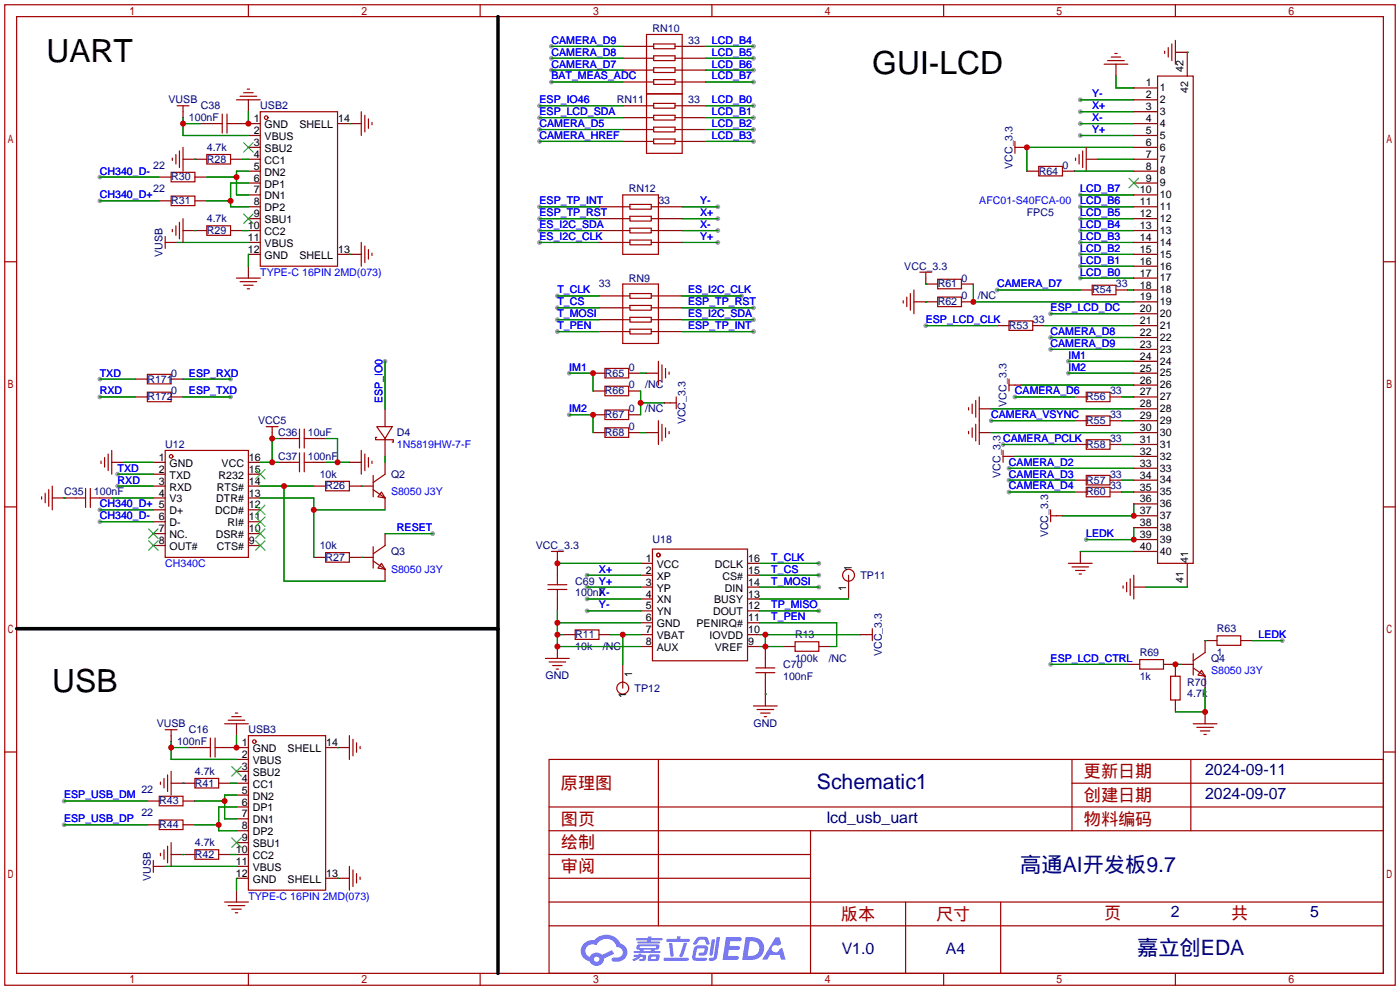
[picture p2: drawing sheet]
<svg xmlns="http://www.w3.org/2000/svg" width="299mm" height="212mm" viewBox="0 0 299 212" stroke-linecap="round" stroke-linejoin="round" font-family="sans-serif">
<g fill="#999">
<circle cx="25.1" cy="101.3" r=".51"/>
<circle cx="25.1" cy="103.9" r=".51"/>
<circle cx="21.3" cy="109" r=".51"/>
<circle cx="21.3" cy="111.5" r=".51"/>
<circle cx="92.5" cy="114" r=".51"/>
<circle cx="21.3" cy="37.8" r=".51"/>
<circle cx="21.3" cy="42.9" r=".51"/>
<circle cx="13.7" cy="171.2" r=".51"/>
<circle cx="13.7" cy="176.3" r=".51"/>
<circle cx="125.5" cy="122.9" r=".51"/>
<circle cx="125.5" cy="125.5" r=".51"/>
<circle cx="125.5" cy="128" r=".51"/>
<circle cx="125.5" cy="130.6" r=".51"/>
<circle cx="175" cy="120.4" r=".51"/>
<circle cx="175" cy="122.9" r=".51"/>
<circle cx="175" cy="125.5" r=".51"/>
<circle cx="158.5" cy="63.2" r=".51"/>
<circle cx="119.1" cy="70.9" r=".51"/>
<circle cx="119.1" cy="68.3" r=".51"/>
<circle cx="119.1" cy="65.8" r=".51"/>
<circle cx="119.1" cy="63.2" r=".51"/>
<circle cx="230.9" cy="21.3" r=".51"/>
<circle cx="230.9" cy="23.9" r=".51"/>
<circle cx="230.9" cy="26.4" r=".51"/>
<circle cx="230.9" cy="29" r=".51"/>
<circle cx="230.9" cy="41.7" r=".51"/>
<circle cx="230.9" cy="44.2" r=".51"/>
<circle cx="230.9" cy="46.7" r=".51"/>
<circle cx="230.9" cy="49.3" r=".51"/>
<circle cx="230.9" cy="51.8" r=".51"/>
<circle cx="230.9" cy="54.4" r=".51"/>
<circle cx="230.9" cy="56.9" r=".51"/>
<circle cx="230.9" cy="59.4" r=".51"/>
<circle cx="224.5" cy="67.1" r=".51"/>
<circle cx="224.5" cy="72.1" r=".51"/>
<circle cx="224.5" cy="74.7" r=".51"/>
<circle cx="228.3" cy="77.2" r=".51"/>
<circle cx="228.3" cy="79.8" r=".51"/>
<circle cx="213.1" cy="62" r=".51"/>
<circle cx="197.9" cy="69.6" r=".51"/>
<circle cx="216.9" cy="84.8" r=".51"/>
<circle cx="211.8" cy="89.9" r=".51"/>
<circle cx="214.4" cy="95" r=".51"/>
<circle cx="215.6" cy="100.1" r=".51"/>
<circle cx="215.6" cy="102.6" r=".51"/>
<circle cx="215.6" cy="105.2" r=".51"/>
<circle cx="121.7" cy="79.8" r=".51"/>
<circle cx="121.7" cy="88.6" r=".51"/>
<circle cx="232.2" cy="115.3" r=".51"/>
<circle cx="161" cy="9.9" r=".51"/>
<circle cx="161" cy="12.4" r=".51"/>
<circle cx="161" cy="15" r=".51"/>
<circle cx="161" cy="17.5" r=".51"/>
<circle cx="161" cy="22.6" r=".51"/>
<circle cx="161" cy="25.1" r=".51"/>
<circle cx="161" cy="27.7" r=".51"/>
<circle cx="161" cy="30.2" r=".51"/>
<circle cx="117.9" cy="9.9" r=".51"/>
<circle cx="117.9" cy="12.4" r=".51"/>
<circle cx="117.9" cy="15" r=".51"/>
<circle cx="117.9" cy="17.5" r=".51"/>
<circle cx="115.3" cy="22.6" r=".51"/>
<circle cx="115.3" cy="25.1" r=".51"/>
<circle cx="115.3" cy="27.7" r=".51"/>
<circle cx="115.3" cy="30.2" r=".51"/>
<circle cx="115.3" cy="44.2" r=".51"/>
<circle cx="153.4" cy="44.2" r=".51"/>
<circle cx="115.3" cy="46.7" r=".51"/>
<circle cx="115.3" cy="49.3" r=".51"/>
<circle cx="115.3" cy="51.8" r=".51"/>
<circle cx="153.4" cy="46.7" r=".51"/>
<circle cx="153.4" cy="49.3" r=".51"/>
<circle cx="153.4" cy="51.8" r=".51"/>
<circle cx="175" cy="130.6" r=".51"/>
<circle cx="161" cy="65.8" r=".51"/>
<circle cx="161" cy="68.3" r=".51"/>
<circle cx="161" cy="70.9" r=".51"/>
<circle cx="274.1" cy="136.9" r=".51"/>
<circle cx="224.5" cy="142" r=".51"/>
<circle cx="21.3" cy="81" r=".51"/>
<circle cx="49.3" cy="81" r=".51"/>
<circle cx="21.3" cy="84.8" r=".51"/>
<circle cx="49.3" cy="84.8" r=".51"/>
<circle cx="82.3" cy="77.2" r=".51"/>
</g>
<g fill="none" stroke="#a10000" stroke-width=".25">
<path d="M1 1h297.2v209.6h-297.2zM3.6 3.6h292.1v204.4h-292.1zM53.1 1v2.6M102.6 1v2.6M152.1 1v2.6M201.7 1v2.6M251.2 1v2.6M1 55.9h2.6M295.7 55.9h2.5M1 108.3h2.6M295.7 108.3h2.5M1 160.7h2.6"/>
<path d="M117.3 162.3h178.4v45.7h-178.4zM117.3 177.5h178.4M117.3 172.5h178.4M140.7 162.3v35.6M173.2 177.5v30.5M229.1 162.3v15.2M229.1 167.4h66.6M254.5 162.3v15.2M295.7 160.7h2.5M117.3 182.6h55.9M117.3 197.9h178.4M117.3 192.8h178.4"/>
<path d="M117.3 187.7h55.9M193.5 192.8v15.2M213.9 192.8v15.2M53.1 208v2.6M102.6 208v2.6M152.1 208v2.6M201.7 208v2.6M251.2 208v2.6"/>
</g>
<g fill="#5487ff">
<path d="M155.2 200.3h2.6a.48 .48 0 0 1 .7 .4 .48 .48 0 0 1-.6 .4h-1.8l-.2 1.1h1.9a.43 .43 0 0 1 .4 .4 .43 .43 0 0 1-.5 .4h-1.9l-.2 1.3h1.7a.45 .45 0 0 1 .5 .2 .45 .45 0 0 1-.1 .6h-3.3z"/>
<path d="M165.7 200.3h.9l.4 1.5-.8 .3a.84 .84 0 0 0-1.2 .3 .84 .84 0 0 0 .4 1.1 .84 .84 0 0 0 1.1-.4l.1-.2 .6-.3 .7 2.5h-1l-.2-1h-2.1l-.6 1h-1.1z"/>
<path d="M152.1 200.8h.7l-.5 3.1a.36 .36 0 0 1-.3 .3 .36 .36 0 0 1-.4-.3z"/>
<path d="M153.2 200.2h.7l-.6 4.3a1.13 1.13 0 0 1-1.8 .6l.2-.4h.7l.2-.2z"/>
<path d="M148.9 200.6l.6-.4h1a.77 .77 0 0 1 .9 .5l.3 1-.2 .2h-.5l-.3-.9-.2-.2-1 .1-.7 1-.6-.1-.1-.2z"/>
<path d="M148.4 202.4l.6-.3h1.7a.81 .81 0 0 1 .7 .5 .81 .81 0 0 1-.2 .8 .81 .81 0 0 1-.9 .8h-.7a.32 .32 0 0 1-.3-.3 .32 .32 0 0 1 .4-.3h.7l.2-.9-1.6 .1-.4 1.8 2.2 .1a.32 .32 0 0 1 .3 .4 .32 .32 0 0 1-.4 .2h-2.2l-.5-.3-.1-.5z"/>
<path d="M141.9 204.7h5a.33 .33 0 0 1 .3 .3 .33 .33 0 0 1-.3 .3h-4.9l-.2-.1z"/>
<path d="M146.1 201.5h.8l-.7 2a.98 .98 0 0 1-.7 1.1l-.3-.3z"/>
<path d="M143 201.6h.7l.3 2.5a.34 .34 0 0 1-.3 .4 .34 .34 0 0 1-.4-.3z"/>
<path d="M142.5 200.7h2.1l.3-.6h.6l-.1 .6h1.7a.32 .32 0 0 1 .4 .3 .32 .32 0 0 1-.4 .3h-4.5l-.2-.2z"/>
<path d="M135.5 204.1h.9l.1-.3h.6v.3h.8a.82 .82 0 0 1-.5 1.3h-.8v-.4l.7-.1 .1-.3a.68 .68 0 0 0-1 .4l-1.1 .4-.1-.4 .9-.5h-.7z"/>
<path d="M136 200.5h2.4l.1-.3h.7v.3h2.2l.2 .3-.2 .2h-2.3v.2h1.8l.2 .3-.2 .1h-4.5l-.1-.4h2l.1-.2h-2.3l-.1-.2z"/>
<path d="M159.4 200.3l-.8 4.9h1.7a2.5 2.5 0 0 0 3-2.5 2.5 2.5 0 0 0-3.1-2.4zM160.3 201.1a1.61 1.61 0 0 1 2 1.5 1.61 1.61 0 0 1-1.8 1.7h-.7z"/>
<path d="M136.2 202a.55 .55 0 0 0-.2 .8 .55 .55 0 0 0 .7 .2l.1 .3h-1.3v.3l5.4 .1 .3-.2-.2-.2h-1.2l.2-.3a.7 .7 0 0 0 .8-.3 .7 .7 0 0 0 0-.8l-4.2-.1zM136.8 202.3l3.3-.1 .1 .1-.2 .3h-3.2zM137.5 203h1.7l-.2 .3h-1.4z"/>
<path d="M138.6 204.2a1.05 1.05 0 0 0 0 1.2 2.91 2.91 0 0 0 2.2-.2 .98 .98 0 0 0 0-1.2h-1.6zM139.2 204.5l.9-.1 .1 .4-.2 .2-.8-.1z"/>
<path d="M124.9 201.6a2.23 2.23 0 0 0-.7 2.3 2.23 2.23 0 0 0 1.8 1.6 1.58 1.58 0 0 0 1.8 .9 1.58 1.58 0 0 0 1.3-1.5l2.2-1.1-.5-.7-2.1 1a1.65 1.65 0 0 0-2.7 .4 1.45 1.45 0 0 1-.8-1.9 1.45 1.45 0 0 1 2-.7l.3 .1a2.3 2.3 0 0 1 2.3-1.3 2.3 2.3 0 0 1 2 1.7 1.12 1.12 0 0 1 1.3 1 1.12 1.12 0 0 1-1.1 1.2h-.7a.45 .45 0 0 0-.6 .4 .45 .45 0 0 0 .5 .5 2.21 2.21 0 0 0 2.2-.5 2.21 2.21 0 0 0 .5-2.3 2.13 2.13 0 0 0-1.3-1.1 3.3 3.3 0 0 0-5.6-.7l-1.1 .1zM127 205a.57 .57 0 0 1 1.1 0 .57 .57 0 0 1-1.1 0z"/>
</g>
<g fill="none" stroke="#a10000" stroke-width=".25">
<path d="M52.1 19.8h2M52.8 19.1h.5M138.2 17.5h1.5M138.2 7.4h7.6v25.4h-7.6zM138.2 9.9h1.5M138.2 15h1.5M138.2 12.4h1.5M139.7 9.4h4.6v1h-4.6zM139.7 11.9h4.6v1.1h-4.6zM139.7 14.5h4.6v1h-4.6zM139.7 17h4.6v1h-4.6zM144.3 17.5h1.5"/>
<path d="M144.3 9.9h1.5M144.3 15h1.5M144.3 12.4h1.5M236 13.7h5M236.7 13h3.6M237.5 12.2h2M238.3 11.4h.5M247.4 16.3h7.6v104.1h-7.6zM248.9 10.9v.5M249.7 10.2v2M250.4 9.4v3.6M251.2 8.6v5.1"/>
<path d="M36.6 36.8h5.1v2.1h-5.1zM36.8 33.8v.5M37.6 33v2.1M37.8 22.6h2.6M38.4 32.3v3.5M39.1 22.6v1.3M39.1 31.5v5.1M44.2 33h5.1v2.1h-5.1zM45.5 26.4h2M47.5 24.4v4M48.5 24.4v4M48.5 26.4h2"/>
<path d="M50.5 21.3h5.1M51.3 20.6h3.6M55.6 23.9h16.5v33h-16.5zM77.2 23.9v5.1M78 24.6v3.6M78.7 25.4v2M79.5 26.2v.5M138.2 22.6h1.5M138.2 20.1h7.6M138.2 30.2h1.5M138.2 27.7h1.5M138.2 25.1h1.5"/>
<path d="M139.7 22.1h4.6v1h-4.6zM139.7 24.6h4.6v1.1h-4.6zM139.7 27.2h4.6v1h-4.6zM139.7 29.7h4.6v1h-4.6zM144.3 22.6h1.5M144.3 30.2h1.5M144.3 27.7h1.5M144.3 25.1h1.5M216.9 30.2v2.6M216.9 31.5h1.3M222 35.6h5.1v2h-5.1zM229.9 33.8v.5"/>
<path d="M230.6 33v2.1M231.4 32.3v3.5M232.2 31.5v5.1M35.3 50.5v2.6M35.3 51.8h1.3M36.6 41.9h5.1v2h-5.1zM36.8 49v.5M37.6 48.3v2M38.4 47.5v3.6M39.1 46.7v5.1M44.2 48.3h5.1v2h-5.1zM50.5 59.4h5.1"/>
<path d="M77.2 51.8v5.1M78 52.6v3.5M78.7 53.3v2.1M79.5 54.1v.5M133.1 51.8h1.5M133.1 41.7h7.6v12.7h-7.6zM133.1 44.2h1.5M133.1 49.3h1.5M133.1 46.7h1.5M134.6 43.7h4.6v1h-4.6zM134.6 46.2h4.6v1h-4.6zM134.6 48.8h4.6v1h-4.6z"/>
<path d="M134.6 51.3h4.6v1h-4.6zM139.2 51.8h1.5M139.2 44.2h1.5M139.2 49.3h1.5M139.2 46.7h1.5M196.6 58.2h2.5M197.9 58.2v1.2M200.4 59.7h5.1v2h-5.1zM51.3 60.2h3.6M52.1 61h2M52.8 61.7h.5M129.3 78.7h5.1v2.1h-5.1z"/>
<path d="M133.1 70.9h1.5M133.1 60.7h7.6v12.7h-7.6zM133.1 63.2h1.5M133.1 68.3h1.5M133.1 65.8h1.5M134.6 62.7h4.6v1.1h-4.6zM134.6 65.3h4.6v1h-4.6zM134.6 67.8h4.6v1h-4.6zM134.6 70.4h4.6v1h-4.6zM139.2 70.9h1.5M139.2 63.2h1.5M139.2 68.3h1.5"/>
<path d="M139.2 65.8h1.5M140.7 77.2v5.1M141.5 78v3.5M142.2 78.7v2.1M143 79.5v.5M193 64.3v.5M193.8 63.5v2M194.6 62.7v3.6M195.3 62v5.1M200.4 63.5h5.1v2h-5.1zM215.6 68.6h5.1v2h-5.1zM233.4 61h5.1v2h-5.1z"/>
<path d="M21.6 98.6v.5M22.4 97.8v2M23.1 97v3.6M23.9 96.3v5M31.5 80h5.1v2h-5.1zM31.5 83.8h5.1v2.1h-5.1zM35.3 96.3h17.8v22.8h-17.8zM56.9 91.2h2.5M58.2 91.2v1.3M62 93.7h2M62 98.8h2M64 91.7v4.1"/>
<path d="M64 96.8v4M65 93.7h2.1M65 91.7v4.1M65 96.8v4M65 98.8h2.1M77.2 96.3v5M78 97v3.6M78.7 97.8v2M79.5 98.6v.5M80.5 93.5h-.2v.5h3.8v.5h-.3M80.5 91.2h3.3l-1.5 2.5zM129.3 82.5h5.1v2.1h-5.1z"/>
<path d="M129.3 87.6h5.1v2.1h-5.1zM129.3 91.4h5.1v2.1h-5.1zM140.7 89.9v5.1M141.5 90.7v3.5M142.2 91.4v2.1M143 92.2v.5M143.3 86.1h1.2M144.5 84.8v2.6M207 87.1v.5M207 92.2v.5M207.8 86.4v2M207.8 91.4v2.1"/>
<path d="M208.5 85.6v3.6M208.5 90.7v3.5M209.3 84.8v10.2M214.4 96.3v2.5M214.4 97.5h1.2M215.6 81v2.6M215.6 82.3h1.3M232.2 88.9h5v2h-5zM232.2 83.8h5v2.1h-5zM232.2 94h5v2h-5zM8.9 106.2v.5M9.7 105.4v2"/>
<path d="M10.4 104.6v3.6M11.2 103.9v5.1M16.3 106.4h2M18.3 104.4v4.1M19.3 104.4v4.1M19.3 106.4h2M69.6 102.9h5.1v2h-5.1zM69.6 118.1h5.1v2h-5.1zM79.8 104.6l2.5 1.8M79.8 101.6v4.6M79.8 116.8v4.6M79.8 119.9l2.5 1.8"/>
<path d="M81.5 105.2l.8 1.2-1.5-.2zM82.3 101.3l-2.5 1.8M82.3 116.6l-2.5 1.8M117.9 117.9h2.5M119.1 117.9v1.2M139.4 117.3h20.4v23.9h-20.4zM224.5 109v2.5M224.5 110.2h1.3M232.2 101.6h5v2h-5zM232.2 104.1h5v2.1h-5zM81.5 120.4l.8 1.3-1.5-.3zM117.1 126h4.1"/>
<path d="M117.1 125h4.1M119.1 122.9v2.1M119.1 126v2M122.9 134.6h5.1v2.1h-5.1zM169.9 137.2h5.1v2h-5.1zM185.2 135.6h1.2M186.4 134.4v2.5M228.3 120.4h5.1M229.1 121.2h3.6M229.9 121.9h2M230.6 122.7h.5M240 125.2v.5"/>
<path d="M240.8 124.5v2M241.6 123.7v3.6M242.3 122.9v5.1M255 139.7v4.6M257.6 139.4l-2.6 1.8M260.1 135.9h5.1v2h-5.1zM35.3 156h2.5M36.6 156v1.2M42.9 159.8h2.1M45 157.7v4.1M46 157.7v4.1M46 159.8h2"/>
<path d="M48 154.7h5.1M48.8 153.9h3.5M49.5 153.2h2.1M50.3 152.4h.5M53.1 157.2h16.5v33h-16.5zM74.7 157.2v5.1M75.4 158v3.5M76.2 158.8v2M77 159.5v.5M116.6 140.7h5.1M117.3 141.5h3.6M118.1 142.2h2"/>
<path d="M118.9 143h.5M161 150.9h5.1M161.5 143.8h4.1M161.5 142.7h4.1M161.8 151.6h3.6M162.6 152.4h2M163.3 153.2h.5M163.6 140.7v2M163.6 143.8v2M243.6 141h5.1v2h-5.1zM250.2 144.5h2v5.1h-2zM255 154.7h5.1"/>
<path d="M255 142.7l2.6 1.8M255.8 155.4h3.5M256.5 156.2h2.1M256.8 143.3l.8 1.2-1.6-.2zM257.3 157h.5M34 170.2h5.1v2h-5.1zM34 175.3h5.1v2h-5.1zM34.3 167.1v.5M35.1 166.4v2M35.8 165.6v3.6M36.6 164.8v5.1M41.7 166.4h5v2h-5z"/>
<path d="M32.8 183.9v2.5M32.8 185.2h1.2M34.3 182.4v.5M35.1 181.6v2M35.8 180.8v3.6M36.6 180.1v5.1M41.7 181.6h5v2h-5zM48 192.8h5.1M48.8 193.5h3.5M49.5 194.3h2.1M50.3 195.1h.5M74.7 185.2v5"/>
<path d="M75.4 185.9v3.6M76.2 186.7v2M77 187.5v.5"/>
<circle cx="56.9" cy="25.1" r=".38"/>
<circle cx="36.6" cy="97.5" r=".38"/>
<circle cx="140.7" cy="118.6" r=".38"/>
<circle cx="181.4" cy="122.9" r="1.27"/>
<circle cx="54.4" cy="158.5" r=".38"/>
<circle cx="133.1" cy="147.1" r="1.27"/>
</g>
<g fill="none" stroke="#870000" stroke-width=".25">
<path d="M133.1 9.9h5.1M133.1 12.4h5.1M133.1 15h5.1M133.1 17.5h5.1M145.8 9.9h5.1M145.8 12.4h5.1M145.8 15h5.1M145.8 17.5h5.1M238.5 13.7v2.6M242.3 18.8h5.1M251.2 11.2h2.5v5.1M34 37.8h2.6"/>
<path d="M39.1 34h5.1M39.1 23.9v1.2M41.7 37.8h2.5M42.9 26.4h2.6M49.3 34h2.5M50.5 26.4h5.1M53.1 29h2.5M53.1 31.5h2.5M53.1 34h2.5M53.1 36.6h2.5M53.1 39.1h2.5M53.1 21.3v2.6"/>
<path d="M72.1 26.4h5.1M133.1 22.6h5.1M133.1 25.1h5.1M133.1 27.7h5.1M133.1 30.2h5.1M145.8 22.6h5.1M145.8 25.1h5.1M145.8 27.7h5.1M145.8 30.2h5.1M218.2 31.5h1.3M219.5 36.6h2.5M227.1 36.6h2.5"/>
<path d="M232.2 34h2.5M242.3 26.4h5.1M242.3 29h5.1M242.3 31.5h5.1M242.3 34h5.1M242.3 36.6h5.1M242.3 39.1h5.1M242.3 21.3h5.1M242.3 23.9h5.1M34 42.9h2.6M36.6 51.8h1.2M39.1 49.3h5.1"/>
<path d="M41.7 42.9h2.5M49.3 49.3h2.5M53.1 41.7h2.5M53.1 44.2h2.5M53.1 46.7h2.5M53.1 49.3h2.5M53.1 51.8h2.5M53.1 54.4h2.5M53.1 56.9v2.5M72.1 54.4h5.1M128 44.2h5.1M128 46.7h5.1"/>
<path d="M128 49.3h5.1M128 51.8h5.1M140.7 44.2h5.1M140.7 46.7h5.1M140.7 49.3h5.1M140.7 51.8h5.1M197.9 59.4v1.3h2.5M242.3 41.7h5.1M242.3 44.2h5.1M242.3 46.7h5.1M242.3 49.3h5.1M242.3 51.8h5.1"/>
<path d="M242.3 54.4h5.1M242.3 56.9h5.1M242.3 59.4h5.1M126.7 79.8h2.6M128 63.2h5.1M128 65.8h5.1M128 68.3h5.1M128 70.9h5.1M134.4 79.8h2.5M138.2 79.8h2.5M140.7 63.2h5.1M140.7 65.8h5.1"/>
<path d="M140.7 68.3h5.1M140.7 70.9h5.1M195.3 64.5h5.1M205.5 64.5h2.5M205.5 60.7h2.5M213.1 69.6h2.5M220.7 69.6h2.6M230.9 62h2.5M238.5 62h2.5M242.3 69.6h5.1M242.3 62h5.1M242.3 79.8h5.1"/>
<path d="M242.3 64.5h5.1M242.3 67.1h5.1M242.3 72.1h5.1M242.3 74.7h5.1M242.3 77.2h5.1M23.9 98.8h2.5M29 84.8h2.5M29 81h2.5M32.8 98.8h2.5M36.6 84.8h2.5M36.6 81h2.5M53.1 98.8h2.5"/>
<path d="M58.2 92.5v1.2M59.4 98.8h2.6M59.4 93.7h2.6M67.1 98.8h2.5M67.1 93.7h2.5M74.7 98.8h2.5M82.3 87.4v3.8M82.3 93.7v3.8M82.3 98.8v2.5M126.7 92.5h2.6M126.7 83.6h2.6M126.7 88.6h2.6"/>
<path d="M134.4 92.5h2.5M134.4 83.6h2.5M134.4 88.6h2.5M138.2 92.5h2.5M142 86.1h1.3M209.3 87.4h2.5M209.3 92.5h2.5M215.6 97.5h1.3M216.9 82.3h1.3M229.6 89.9h2.6M229.6 84.8h2.6M229.6 95h2.6"/>
<path d="M237.2 89.9h2.6M237.2 84.8h2.6M237.2 95h2.6M242.3 82.3h5.1M242.3 89.9h5.1M242.3 84.8h5.1M242.3 95h5.1M242.3 87.4h5.1M242.3 92.5h5.1M242.3 97.5h5.1M11.2 106.4h5.1M21.3 106.4h2.6"/>
<path d="M32.8 101.3h2.5M32.8 103.9h2.5M32.8 106.4h2.5M32.8 109h2.5M32.8 111.5h2.5M32.8 114h2.5M32.8 116.6h2.5M53.1 101.3h2.5M53.1 103.9h2.5M53.1 106.4h2.5M53.1 109h2.5M53.1 111.5h2.5"/>
<path d="M53.1 114h2.5M53.1 116.6h2.5M67.1 103.9h2.5M67.1 119.1h2.5M74.7 103.9h5.1M74.7 119.1h5.1M82.3 106.4v2.6M82.3 114v2.6M119.1 119.1v3.8M225.8 110.2h1.3M229.6 102.6h2.6M229.6 105.2h2.6"/>
<path d="M230.9 117.9v2.5M237.2 102.6h2.6M237.2 105.2h2.6M242.3 102.6h5.1M242.3 105.2h5.1M242.3 110.2h5.1M242.3 100.1h5.1M242.3 107.7h5.1M242.3 112.8h5.1M242.3 115.3h5.1M242.3 117.9h5.1M82.3 121.7v2.5"/>
<path d="M119.1 128v2.6M119.1 138.2v2.5M120.4 135.6h2.5M128 135.6h2.6M136.9 120.4h2.5M136.9 122.9h2.5M136.9 125.5h2.5M136.9 128h2.5M136.9 130.6h2.5M136.9 133.1h2.5M136.9 135.6h2.5M136.9 138.2h2.5"/>
<path d="M159.8 120.4h2.5M159.8 122.9h2.5M159.8 125.5h2.5M159.8 128h2.5M159.8 130.6h2.5M159.8 133.1h2.5M159.8 135.6h2.5M159.8 138.2h2.5M163.6 138.2v2.5M167.4 138.2h2.5M175 138.2h2.5M181.4 122.9v5.1"/>
<path d="M183.9 135.6h1.3M242.3 125.5h2.6M253.7 120.4v5.1M260.1 136.9h-2.5v2.5M265.2 136.9h2.5M36.6 157.2v1.3M40.4 159.8h2.5M48 159.8h5.1M50.5 154.7v2.5M69.6 159.8h5.1M133.1 142v5.1M163.6 145.8v5.1"/>
<path d="M241 142h2.6M248.7 142h2.5v2.5M251.2 149.6v2.5M252.5 142h2.5M257.6 144.5v2.6M257.6 152.1v2.6M31.5 171.2h2.5M31.5 176.3h2.5M36.6 167.4h5.1M39.1 171.2h2.6M39.1 176.3h2.6M46.7 167.4h2.6"/>
<path d="M50.5 162.3h2.6M50.5 164.8h2.6M50.5 167.4h2.6M50.5 169.9h2.6M50.5 172.5h2.6M50.5 175h2.6M50.5 177.5h2.6M34 185.2h1.3M36.6 182.6h5.1M46.7 182.6h2.6M50.5 180.1h2.6M50.5 182.6h2.6"/>
<path d="M50.5 185.2h2.6M50.5 187.7h2.6M50.5 190.2v2.6M69.6 187.7h5.1"/>
</g>
<g fill="none" stroke="#3c3" stroke-width=".25">
<path d="M52.1 30.5l2 2M54.1 30.5l-2 2M241.3 38.1l2 2M243.3 38.1l-2 2M52.1 45.7l2 2.1M54.1 45.7l-2 2.1M31.7 113l2.1 2.1M31.7 115.6l2.1 2M33.8 113l-2.1 2.1M33.8 115.6l-2.1 2M54.6 115.6l2 2M54.6 113l2 2.1"/>
<path d="M54.6 110.5l2 2M54.6 107.9l2 2.1M54.6 100.3l2 2.1M56.6 115.6l-2 2M56.6 113l-2 2.1M56.6 110.5l-2 2M56.6 107.9l-2 2.1M56.6 100.3l-2 2.1M49.5 163.8l2.1 2.1M49.5 179.1l2.1 2M51.6 163.8l-2.1 2.1M51.6 179.1l-2.1 2"/>
</g>
<g fill="none" stroke="#008700" stroke-width=".25">
<path d="M117.9 9.9h15.2M117.9 12.4h15.2M117.9 15h15.2M117.9 17.5h15.2M150.9 9.9h10.1M150.9 12.4h10.1M150.9 15h10.1M150.9 17.5h10.1M238.5 16.3v2.5h3.8M253.7 11.2h.1M21.3 37.8h12.7M39.1 25.1v3.9h14"/>
<path d="M39.1 26.4h3.8M41.7 34h.1M44.2 37.8h6.3M51.8 34h1.3M53.1 23.9v2.5M53.1 36.6h-2.6v5.1h2.6M53.1 39.1h-3.8v5.1h3.8M74.7 26.4h.1M115.3 22.6h17.8M115.3 25.1h17.8M115.3 27.7h17.8M115.3 30.2h17.8"/>
<path d="M150.9 22.6h10.1M150.9 25.1h10.1M150.9 27.7h10.1M150.9 30.2h10.1M229.6 36.6h12.7M230.9 29h11.4M230.9 26.4h11.4M230.9 21.3h11.4M230.9 23.9h11.4M234.7 34h7.6M242.3 31.5h-22.8v5.1M21.3 42.9h12.7"/>
<path d="M37.8 51.8h15.3M41.7 49.3h.1M44.2 42.9h5.1M51.8 49.3h1.3M53.1 54.4v2.5M74.7 54.4h.1M115.3 51.8h12.7M115.3 49.3h12.7M115.3 44.2h12.7M115.3 46.7h12.7M145.8 51.8h7.6M145.8 49.3h7.6"/>
<path d="M145.8 44.2h7.6M145.8 46.7h7.6M230.9 51.8h11.4M230.9 49.3h11.4M230.9 41.7h11.4M230.9 44.2h11.4M230.9 46.7h11.4M230.9 54.4h11.4M230.9 56.9h11.4M230.9 59.4h11.4M82.3 77.2v10.2M119.1 63.2h8.9"/>
<path d="M119.1 70.9h8.9M119.1 68.3h8.9M119.1 65.8h8.9M121.7 79.8h5v3.8M136.9 79.8h1.3M145.8 63.2h12.7M145.8 70.9h15.2M145.8 68.3h15.2M145.8 65.8h15.2M197.9 60.7h.1M197.9 64.5h.1M197.9 69.6h15.2"/>
<path d="M208 60.7v3.8h34.3M213.1 62h17.8M223.3 69.6h19M224.5 67.1h17.8M224.5 72.1h17.8M224.5 74.7h17.8M228.3 77.2h14M228.3 79.8h14M241 62h1.3M21.3 84.8h7.7M21.3 81h7.7M26.4 98.8h6.4"/>
<path d="M39.1 84.8h10.2M39.1 81h10.2M55.6 98.8h3.8M59.4 93.7h-1.2v5.1M69.6 98.8h5.1M69.6 93.7h2.5v5.1M82.3 97.5v1.3M121.7 88.6h5v3.9M136.9 92.5h1.3M136.9 83.6v5M136.9 86.1h5.1M211.8 89.9h17.8"/>
<path d="M211.8 87.4h30.5M211.8 92.5h30.5M214.4 95h15.2M216.9 84.8h12.7M216.9 97.5h25.4M218.2 82.3h24.1M239.8 84.8h2.5M239.8 89.9h2.5M239.8 95h2.5M13.7 106.4h.1M21.3 109h11.5M21.3 111.5h11.5"/>
<path d="M23.9 106.4h8.9M25.1 101.3h7.7M25.1 103.9h7.7M55.6 103.9h11.5M55.6 106.4h11.5v12.7M60.7 103.9v20.3h21.6M67.1 109h15.2M77.2 103.9h.1M77.2 119.1h.1M82.3 114h10.2M215.6 100.1h26.7M215.6 102.6h14"/>
<path d="M215.6 105.2h14M230.9 117.9h11.4M239.8 102.6h2.5M239.8 105.2h2.5M242.3 107.7v2.5h-15.2M242.3 112.8v2.5h-10.1M119.1 120.4h17.8M119.1 133.1h17.8M119.1 130.6v7.6h17.8M119.1 135.6h1.3M125.5 122.9h11.4M125.5 125.5h11.4"/>
<path d="M125.5 128h11.4M125.5 130.6h11.4M130.6 135.6h6.3M133.1 135.6v6.4M162.3 120.4h12.7M162.3 122.9h12.7M162.3 125.5h12.7M162.3 128h19.1M162.3 130.6h12.7M162.3 133.1h16.5v5.1h-1.3M162.3 138.2h5.1M162.3 135.6h21.6"/>
<path d="M163.6 135.6v2.6M244.9 125.5h8.8M257.6 136.9h.1M267.7 136.9h6.4M36.6 158.5v3.8h13.9M36.6 159.8h3.8M50.5 157.2v2.6M72.1 159.8h.1M163.6 148.3h.1M224.5 142h16.5M251.2 142h1.3M257.6 147.1v5h-6.4"/>
<path d="M13.7 171.2h17.8M13.7 176.3h17.8M39.1 167.4h.1M41.7 171.2h6.3M41.7 176.3h5M49.3 167.4h1.2M50.5 169.9h-2.5v5.1h2.5M50.5 172.5h-3.8v5h3.8M35.3 185.2h15.2M39.1 182.6h.1M49.3 182.6h1.2M50.5 187.7v2.5"/>
<path d="M72.1 187.7h.1"/>
</g>
<path d="M106.4 3.6v204.4M3.6 134.4h102.8" fill="none" stroke="#000" stroke-width=".76"/>
<g fill="#c00">
<circle cx="60.7" cy="103.9" r=".63"/>
<circle cx="67.1" cy="109" r=".63"/>
<circle cx="58.2" cy="93.7" r=".63"/>
<circle cx="58.2" cy="98.8" r=".63"/>
<circle cx="72.1" cy="98.8" r=".63"/>
<circle cx="53.1" cy="26.4" r=".63"/>
<circle cx="39.1" cy="26.4" r=".63"/>
<circle cx="50.5" cy="37.8" r=".63"/>
<circle cx="49.3" cy="42.9" r=".63"/>
<circle cx="50.5" cy="159.8" r=".63"/>
<circle cx="36.6" cy="159.8" r=".63"/>
<circle cx="48" cy="171.2" r=".63"/>
<circle cx="46.7" cy="176.3" r=".63"/>
<circle cx="119.1" cy="120.4" r=".63"/>
<circle cx="119.1" cy="133.1" r=".63"/>
<circle cx="119.1" cy="135.6" r=".63"/>
<circle cx="119.1" cy="138.2" r=".63"/>
<circle cx="163.6" cy="138.2" r=".63"/>
<circle cx="163.6" cy="135.6" r=".63"/>
<circle cx="133.1" cy="135.6" r=".63"/>
<circle cx="219.5" cy="31.5" r=".63"/>
<circle cx="242.3" cy="110.2" r=".63"/>
<circle cx="126.7" cy="79.8" r=".63"/>
<circle cx="126.7" cy="88.6" r=".63"/>
<circle cx="136.9" cy="86.1" r=".63"/>
<circle cx="242.3" cy="115.3" r=".63"/>
<circle cx="208" cy="64.5" r=".63"/>
<circle cx="257.6" cy="152.1" r=".63"/>
<circle cx="251.2" cy="142" r=".63"/>
</g>
<g font-size="6.8">
<text x="9.9" y="13.4">UART</text>
<text x="186.4" y="15.9">GUI-LCD</text>
<text x="11.2" y="148">USB</text>
</g>
<g font-size="4.5" fill="#000080">
<text x="174.6" y="168.6">Schematic1</text>
<text x="218.1" y="186.3">高通AI开发板9.7</text>
<text x="243" y="204.1">嘉立创EDA</text>
</g>
<g font-size="3.7" fill="#a00000">
<text x="231.6" y="166.1">更新日期</text>
<text x="119.9" y="168.6">原理图</text>
<text x="231.6" y="171.2">创建日期</text>
<text x="119.9" y="176.3">图页</text>
<text x="231.6" y="176.3">物料编码</text>
<text x="119.9" y="181.3">绘制</text>
<text x="119.9" y="186.4">审阅</text>
<text x="179.7" y="196.6">版本</text>
<text x="200" y="196.6">尺寸</text>
<text x="236" y="196.3">页</text>
<text x="263.1" y="196.3">共</text>
</g>
<g font-size="3.4" fill="#000080">
<text x="257.6" y="165.7">2024-09-11</text>
<text x="257.6" y="170.8">2024-09-07</text>
<text x="176.7" y="175.9">lcd_usb_uart</text>
<text x="250.3" y="196">2</text>
<text x="280" y="196">5</text>
<text x="179.9" y="203.8">V1.0</text>
<text x="202.1" y="203.8">A4</text>
</g>
<g font-size="2.3" fill="#00f">
<text x="117.9" y="9.4">CAMERA_D9</text>
<text x="117.9" y="11.9">CAMERA_D8</text>
<text x="152.1" y="9.4">LCD_B4</text>
<text x="152.1" y="11.9">LCD_B5</text>
<text x="117.9" y="14.4">CAMERA_D7</text>
<text x="117.9" y="17">BAT_MEAS_ADC</text>
<text x="152.1" y="14.4">LCD_B6</text>
<text x="152.1" y="17">LCD_B7</text>
<text x="115.3" y="22.1">ESP_IO46</text>
<text x="152.1" y="22.1">LCD_B0</text>
<text x="233.4" y="20.8">Y-</text>
<text x="233.4" y="23.3">X+</text>
<text x="115.3" y="24.6">ESP_LCD_SDA</text>
<text x="115.3" y="27.1">CAMERA_D5</text>
<text x="115.3" y="29.7">CAMERA_HREF</text>
<text x="152.1" y="24.6">LCD_B1</text>
<text x="152.1" y="27.1">LCD_B2</text>
<text x="152.1" y="29.7">LCD_B3</text>
<text x="233.4" y="25.9">X-</text>
<text x="233.4" y="28.4">Y+</text>
<text x="21.3" y="37.3">CH340_D-</text>
<text x="230.9" y="41.1">LCD_B7</text>
<text x="21.3" y="42.4">CH340_D+</text>
<text x="115.3" y="43.7">ESP_TP_INT</text>
<text x="115.3" y="46.2">ESP_TP_RST</text>
<text x="149.6" y="43.7">Y-</text>
<text x="149.6" y="46.2">X+</text>
<text x="209.3" y="43.7">AFC01-S40FCA-00</text>
<text x="230.9" y="43.7">LCD_B6</text>
<text x="230.9" y="46.2">LCD_B5</text>
<text x="115.3" y="48.7">ES_I2C_SDA</text>
<text x="115.3" y="51.3">ES_I2C_CLK</text>
<text x="149.6" y="48.7">X-</text>
<text x="149.6" y="51.3">Y+</text>
<text x="230.9" y="48.7">LCD_B4</text>
<text x="230.9" y="51.3">LCD_B3</text>
<text x="230.9" y="53.8">LCD_B2</text>
<text x="55.6" y="58.9">TYPE-C 16PIN 2MD(073)</text>
<text x="230.9" y="56.4">LCD_B1</text>
<text x="230.9" y="58.9">LCD_B0</text>
<text x="119.1" y="65.2">T_CS</text>
<text x="119.1" y="62.7">T_CLK</text>
<text x="147.1" y="62.7">ES_I2C_CLK</text>
<text x="147.1" y="65.2">ESP_TP_RST</text>
<text x="213.1" y="61.4">CAMERA_D7</text>
<text x="119.1" y="70.3">T_PEN</text>
<text x="119.1" y="67.8">T_MOSI</text>
<text x="147.1" y="67.8">ES_I2C_SDA</text>
<text x="147.1" y="70.3">ESP_TP_INT</text>
<text x="197.9" y="69.1">ESP_LCD_CLK</text>
<text x="224.5" y="66.5">ESP_LCD_DC</text>
<text x="224.5" y="71.6">CAMERA_D8</text>
<text x="224.5" y="74.1">CAMERA_D9</text>
<text x="228.3" y="76.7">IM1</text>
<text x="21.3" y="80.5">TXD</text>
<text x="40.4" y="80.5">ESP_RXD</text>
<text x="121.7" y="79.2">IM1</text>
<text x="228.3" y="79.2">IM2</text>
<text x="21.3" y="84.3">RXD</text>
<text x="40.4" y="84.3">ESP_TXD</text>
<text x="81.8" y="86.1" transform="rotate(-90 81.8 86.1)">ESP_IO0</text>
<text x="121.7" y="88.1">IM2</text>
<text x="211.8" y="89.4">CAMERA_VSYNC</text>
<text x="216.9" y="84.3">CAMERA_D6</text>
<text x="84.8" y="95.7">1N5819HW-7-F</text>
<text x="214.4" y="94.5">CAMERA_PCLK</text>
<text x="25.1" y="100.8">TXD</text>
<text x="215.6" y="99.5">CAMERA_D2</text>
<text x="25.1" y="103.3">RXD</text>
<text x="83.6" y="105.9">S8050 J3Y</text>
<text x="215.6" y="102.1">CAMERA_D3</text>
<text x="215.6" y="104.6">CAMERA_D4</text>
<text x="21.3" y="108.4">CH340_D+ 5</text>
<text x="21.3" y="111">CH340_D-</text>
<text x="84.8" y="113.5">RESET</text>
<text x="164.8" y="119.9">T_CLK</text>
<text x="232.2" y="114.8">LEDK</text>
<text x="35.3" y="121.1">CH340C</text>
<text x="83.6" y="122.4">S8050 J3Y</text>
<text x="128" y="122.4">X+</text>
<text x="164.8" y="122.4">T_CS</text>
<text x="164.8" y="124.9">T_MOSI</text>
<text x="128" y="127.5">X-</text>
<text x="128" y="130">Y-</text>
<text x="164.8" y="130">TP_MISO</text>
<text x="164.8" y="132.6">T_PEN</text>
<text x="269" y="136.4">LEDK</text>
<text x="224.5" y="141.4">ESP_LCD_CTRL</text>
<text x="258.8" y="144">S8050 J3Y</text>
<text x="13.7" y="170.7">ESP_USB_DM</text>
<text x="13.7" y="175.7">ESP_USB_DP</text>
<text x="53.1" y="192.2">TYPE-C 16PIN 2MD(073)</text>
</g>
<g font-size="2.3" fill="#000080">
<text x="139.4" y="6.8">RN10</text>
<text x="147.1" y="9.4">33</text>
<text x="36" y="22.1">VUSB</text>
<text x="42.9" y="23.3">C38</text>
<text x="55.6" y="23.3">USB2</text>
<text x="131.8" y="22.1">RN11</text>
<text x="147.1" y="22.1">33</text>
<text x="40.4" y="25.9">100nF</text>
<text x="44.2" y="34.8">R28</text>
<text x="44.2" y="32.2">4.7k</text>
<text x="32.8" y="36">22</text>
<text x="32.8" y="41.1">22</text>
<text x="36.6" y="38.6">R30</text>
<text x="134.4" y="41.1">RN12</text>
<text x="216.4" y="36.1" transform="rotate(-90 216.4 36.1)">VCC_3.3</text>
<text x="222" y="37.3">R64</text>
<text x="227.1" y="36">0</text>
<text x="36.6" y="43.7">R31</text>
<text x="44.2" y="47.5">4.7k</text>
<text x="140.7" y="43.7">33</text>
<text x="219.5" y="46.2">FPC5</text>
<text x="44.2" y="50">R29</text>
<text x="34.8" y="54.9" transform="rotate(-90 34.8 54.9)">VUSB</text>
<text x="193.3" y="57.6">VCC_3.3</text>
<text x="128" y="61.4">33</text>
<text x="134.4" y="60.2">RN9</text>
<text x="200.4" y="65.2">R62</text>
<text x="200.4" y="61.4">R61</text>
<text x="205.5" y="64">0</text>
<text x="205.5" y="60.2">0</text>
<text x="209" y="64">/NC</text>
<text x="233.4" y="62.7">R54</text>
<text x="238.5" y="61.4">33</text>
<text x="215.6" y="70.3">R53</text>
<text x="220.7" y="69.1">33</text>
<text x="31.5" y="81.8">R171</text>
<text x="36.6" y="80.5">0</text>
<text x="129.3" y="80.5">R65</text>
<text x="134.4" y="79.2">0</text>
<text x="134.4" y="83">0</text>
<text x="137.9" y="83">/NC</text>
<text x="31.5" y="85.6">R172</text>
<text x="36.6" y="84.3">0</text>
<text x="129.3" y="84.3">R66</text>
<text x="129.3" y="89.4">R67</text>
<text x="134.4" y="88.1">0</text>
<text x="137.9" y="88.1">/NC</text>
<text x="215.1" y="86.9" transform="rotate(-90 215.1 86.9)">VCC_3.3</text>
<text x="232.2" y="85.6">R56</text>
<text x="237.2" y="89.4">33</text>
<text x="237.2" y="84.3">33</text>
<text x="35.3" y="95.7">U12</text>
<text x="55.1" y="90.6">VCC5</text>
<text x="59.4" y="93.2">C36</text>
<text x="65.8" y="93.2">10uF</text>
<text x="84.8" y="93.2">D4</text>
<text x="129.3" y="93.2">R68</text>
<text x="134.4" y="91.9">0</text>
<text x="146.5" y="90.7" transform="rotate(-90 146.5 90.7)">VCC_3.3</text>
<text x="232.2" y="90.6">R55</text>
<text x="232.2" y="95.7">R58</text>
<text x="237.2" y="94.5">33</text>
<text x="59.4" y="98.3">C37</text>
<text x="65.8" y="98.3">100nF</text>
<text x="13.7" y="105.9">C35</text>
<text x="20.1" y="105.9">100nF</text>
<text x="68.3" y="102.1">10k</text>
<text x="69.6" y="104.6">R26</text>
<text x="83.6" y="102.1">Q2</text>
<text x="213.8" y="102.1" transform="rotate(-90 213.8 102.1)">VCC_3.3</text>
<text x="232.2" y="103.3">R57</text>
<text x="232.2" y="105.9">R60</text>
<text x="237.2" y="102.1">33</text>
<text x="237.2" y="104.6">33</text>
<text x="68.3" y="117.3">10k</text>
<text x="69.6" y="119.9">R27</text>
<text x="83.6" y="118.6">Q3</text>
<text x="114.5" y="117.3">VCC_3.3</text>
<text x="139.4" y="116">U18</text>
<text x="224" y="114.8" transform="rotate(-90 224 114.8)">VCC_3.3</text>
<text x="122.9" y="124.9">C69 Y+</text>
<text x="183.9" y="123.7">TP11</text>
<text x="122.9" y="127.5">100nF</text>
<text x="122.9" y="136.4">R11</text>
<text x="169.9" y="136.4">R13</text>
<text x="260.1" y="135.1">R63</text>
<text x="122.9" y="138.9">10k</text>
<text x="128.9" y="138.9">/NC</text>
<text x="167.4" y="142.7">C70</text>
<text x="169.9" y="141.4">100k</text>
<text x="177.1" y="141.4">/NC</text>
<text x="188.4" y="140.2" transform="rotate(-90 188.4 140.2)">VCC_3.3</text>
<text x="243.6" y="140.2">R69</text>
<text x="258.8" y="141.4">Q4</text>
<text x="260.1" y="140.2">1</text>
<text x="116.6" y="145.1">GND</text>
<text x="135.6" y="147.8">TP12</text>
<text x="167.4" y="145.3">100nF</text>
<text x="243.6" y="145.3">1k</text>
<text x="253.7" y="146.5">R70</text>
<text x="253.7" y="149.1">4.7k</text>
<text x="33.5" y="155.4">VUSB</text>
<text x="161.1" y="155.3">GND</text>
<text x="37.8" y="159.2">100nF</text>
<text x="40.4" y="156.7">C16</text>
<text x="53.1" y="156.7">USB3</text>
<text x="41.7" y="165.6">4.7k</text>
<text x="30.2" y="169.4">22</text>
<text x="34" y="171.9">R43</text>
<text x="41.7" y="168.1">R41</text>
<text x="30.2" y="174.5">22</text>
<text x="34" y="177">R44</text>
<text x="41.7" y="183.4">R42</text>
<text x="41.7" y="180.8">4.7k</text>
<text x="32.2" y="188.3" transform="rotate(-90 32.2 188.3)">VUSB</text>
</g>
<g font-size="2.3">
<text x="252.9" y="15.5" transform="rotate(-90 252.9 15.5)">42</text>
<text x="244.9" y="18.5">1</text>
<text x="244.9" y="21">2</text>
<text x="244.9" y="23.6">3</text>
<text x="247.9" y="19.5">1</text>
<text x="247.9" y="22">2</text>
<text x="254" y="19.8" transform="rotate(-90 254 19.8)">42</text>
<text x="54.2" y="26.1">1</text>
<text x="54.2" y="28.6">2</text>
<text x="56.6" y="27.4">GND</text>
<text x="56.6" y="29.9">VBUS</text>
<text x="64" y="27.4">SHELL</text>
<text x="72.3" y="26.1">14</text>
<text x="244.9" y="26.1">4</text>
<text x="244.9" y="28.6">5</text>
<text x="247.9" y="24.6">3</text>
<text x="247.9" y="27.1">4</text>
<text x="247.9" y="29.7">5</text>
<text x="54.2" y="31.2">3</text>
<text x="54.2" y="33.7">4</text>
<text x="56.6" y="32.5">SBU2</text>
<text x="56.6" y="35">CC1</text>
<text x="244.9" y="31.2">6</text>
<text x="244.9" y="33.7">7</text>
<text x="247.9" y="32.2">6</text>
<text x="247.9" y="34.7">7</text>
<text x="54.2" y="36.3">5</text>
<text x="54.2" y="38.8">6</text>
<text x="54.2" y="41.3">7</text>
<text x="56.6" y="37.5">DN2</text>
<text x="56.6" y="40.1">DP1</text>
<text x="243.6" y="41.3">10</text>
<text x="244.9" y="36.3">8</text>
<text x="244.9" y="38.8">9</text>
<text x="247.9" y="37.3">8</text>
<text x="247.9" y="39.8">9</text>
<text x="54.2" y="43.9">8</text>
<text x="54.2" y="46.4">9</text>
<text x="56.6" y="42.6">DN1</text>
<text x="56.6" y="45.2">DP2</text>
<text x="56.6" y="47.7">SBU1</text>
<text x="243.6" y="43.9">11</text>
<text x="243.6" y="46.4">12</text>
<text x="247.9" y="42.4">10</text>
<text x="247.9" y="44.9">11</text>
<text x="247.9" y="47.4">12</text>
<text x="53" y="49">10</text>
<text x="53" y="51.5">11</text>
<text x="56.6" y="50.2">CC2</text>
<text x="56.6" y="52.8">VBUS</text>
<text x="243.6" y="49">13</text>
<text x="243.6" y="51.5">14</text>
<text x="247.9" y="50">13</text>
<text x="247.9" y="52.5">14</text>
<text x="53" y="54">12</text>
<text x="56.6" y="55.3">GND</text>
<text x="64" y="55.3">SHELL</text>
<text x="72.3" y="54">13</text>
<text x="243.6" y="54">15</text>
<text x="243.6" y="56.6">16</text>
<text x="243.6" y="59.1">17</text>
<text x="247.9" y="55.1">15</text>
<text x="247.9" y="57.6">16</text>
<text x="243.6" y="61.7">18</text>
<text x="243.6" y="64.2">19</text>
<text x="247.9" y="60.1">17</text>
<text x="247.9" y="62.7">18</text>
<text x="247.9" y="65.2">19</text>
<text x="243.6" y="66.7">20</text>
<text x="243.6" y="69.3">21</text>
<text x="243.6" y="71.8">22</text>
<text x="247.9" y="67.8">20</text>
<text x="247.9" y="70.3">21</text>
<text x="243.6" y="74.4">23</text>
<text x="243.6" y="76.9">24</text>
<text x="247.9" y="72.8">22</text>
<text x="247.9" y="75.4">23</text>
<text x="247.9" y="77.9">24</text>
<text x="243.6" y="79.4">25</text>
<text x="243.6" y="82">26</text>
<text x="247.9" y="80.5">25</text>
<text x="247.9" y="83">26</text>
<text x="243.6" y="84.5">27</text>
<text x="243.6" y="87.1">28</text>
<text x="243.6" y="89.6">29</text>
<text x="247.9" y="85.5">27</text>
<text x="247.9" y="88.1">28</text>
<text x="243.6" y="92.1">30</text>
<text x="243.6" y="94.7">31</text>
<text x="247.9" y="93.2">30</text>
<text x="247.9" y="90.6">29</text>
<text x="247.9" y="95.7">31</text>
<text x="33.9" y="98.5">1</text>
<text x="33.9" y="101">2</text>
<text x="36.2" y="99.8">GND</text>
<text x="47.4" y="99.8">VCC</text>
<text x="53.2" y="101">15</text>
<text x="53.2" y="98.5">16</text>
<text x="243.6" y="97.2">32</text>
<text x="243.6" y="99.8">33</text>
<text x="247.9" y="98.2">32</text>
<text x="247.9" y="100.8">33</text>
<text x="33.9" y="103.6">3</text>
<text x="33.9" y="106.1">4</text>
<text x="36.2" y="102.3">TXD</text>
<text x="36.2" y="104.8">RXD</text>
<text x="36.2" y="107.4">V3</text>
<text x="46.2" y="107.4">DTR#</text>
<text x="46.3" y="104.8">RTS#</text>
<text x="46.7" y="102.3">R232</text>
<text x="53.2" y="106.1">13</text>
<text x="53.2" y="103.6">14</text>
<text x="243.6" y="102.3">34</text>
<text x="243.6" y="104.8">35</text>
<text x="243.6" y="107.4">36</text>
<text x="247.9" y="103.3">34</text>
<text x="247.9" y="105.9">35</text>
<text x="33.9" y="111.2">6</text>
<text x="33.9" y="113.7">7</text>
<text x="36.2" y="109.9">D+</text>
<text x="36.2" y="112.5">D-</text>
<text x="46" y="109.9">DCD#</text>
<text x="48.6" y="112.5">RI#</text>
<text x="53.2" y="113.7">10</text>
<text x="53.2" y="111.2">11</text>
<text x="53.2" y="108.7">12</text>
<text x="243.6" y="109.9">37</text>
<text x="243.6" y="112.5">38</text>
<text x="247.9" y="108.4">36</text>
<text x="247.9" y="110.9">37</text>
<text x="247.9" y="113.5">38</text>
<text x="33.9" y="116.3">8</text>
<text x="36.2" y="115">NC.</text>
<text x="36.2" y="117.5">OUT#</text>
<text x="46.1" y="115">DSR#</text>
<text x="46.3" y="117.5">CTS#</text>
<text x="53.2" y="116.3">9</text>
<text x="243.6" y="115">39</text>
<text x="243.6" y="117.5">40</text>
<text x="247.9" y="116">39</text>
<text x="247.9" y="118.6">40</text>
<text x="138.1" y="120.1">1</text>
<text x="138.1" y="122.6">2</text>
<text x="138.1" y="125.2">3</text>
<text x="140.4" y="121.4">VCC</text>
<text x="140.4" y="123.9">XP</text>
<text x="152.8" y="121.4">DCLK</text>
<text x="154.4" y="123.9">CS#</text>
<text x="159.9" y="125.2">14</text>
<text x="159.9" y="122.6">15</text>
<text x="159.9" y="120.1">16</text>
<text x="182.1" y="122" transform="rotate(-90 182.1 122)">1</text>
<text x="252.9" y="124.7" transform="rotate(-90 252.9 124.7)">41</text>
<text x="254" y="120.4" transform="rotate(-90 254 120.4)">41</text>
<text x="138.1" y="127.7">4</text>
<text x="138.1" y="130.2">5</text>
<text x="140.4" y="126.4">YP</text>
<text x="140.4" y="129">XN</text>
<text x="140.4" y="131.5">YN</text>
<text x="152.4" y="131.5">DOUT</text>
<text x="152.7" y="129">BUSY</text>
<text x="154.9" y="126.4">DIN</text>
<text x="159.9" y="130.2">12</text>
<text x="159.9" y="127.7">13</text>
<text x="180.8" y="126.2" transform="rotate(-90 180.8 126.2)">1</text>
<text x="138.1" y="132.8">6</text>
<text x="138.1" y="135.3">7</text>
<text x="138.1" y="137.9">8</text>
<text x="140.4" y="134.1">GND</text>
<text x="140.4" y="136.6">VBAT</text>
<text x="148.9" y="134.1">PENIRQ#</text>
<text x="151.6" y="136.6">IOVDD</text>
<text x="159.9" y="137.9">9</text>
<text x="159.9" y="135.3">10</text>
<text x="159.9" y="132.8">11</text>
<text x="140.4" y="139.1">AUX</text>
<text x="152.8" y="139.1">VREF</text>
<text x="133.8" y="149.1" transform="rotate(-90 133.8 149.1)">1</text>
<text x="135.1" y="144.8" transform="rotate(-90 135.1 144.8)">1</text>
<text x="51.7" y="159.5">1</text>
<text x="51.7" y="162">2</text>
<text x="54" y="160.7">GND</text>
<text x="61.5" y="160.7">SHELL</text>
<text x="69.7" y="159.5">14</text>
<text x="51.7" y="164.5">3</text>
<text x="51.7" y="167.1">4</text>
<text x="54" y="163.3">VBUS</text>
<text x="54" y="165.8">SBU2</text>
<text x="51.7" y="169.6">5</text>
<text x="51.7" y="172.2">6</text>
<text x="54" y="168.3">CC1</text>
<text x="54" y="170.9">DN2</text>
<text x="54" y="173.4">DP1</text>
<text x="51.7" y="174.7">7</text>
<text x="51.7" y="177.2">8</text>
<text x="51.7" y="179.8">9</text>
<text x="54" y="176">DN1</text>
<text x="54" y="178.5">DP2</text>
<text x="50.4" y="182.3">10</text>
<text x="50.4" y="184.9">11</text>
<text x="54" y="181">SBU1</text>
<text x="54" y="183.6">CC2</text>
<text x="50.4" y="187.4">12</text>
<text x="54" y="186.1">VBUS</text>
<text x="54" y="188.7">GND</text>
<text x="61.5" y="188.7">SHELL</text>
<text x="69.7" y="187.4">13</text>
</g>
</svg>
